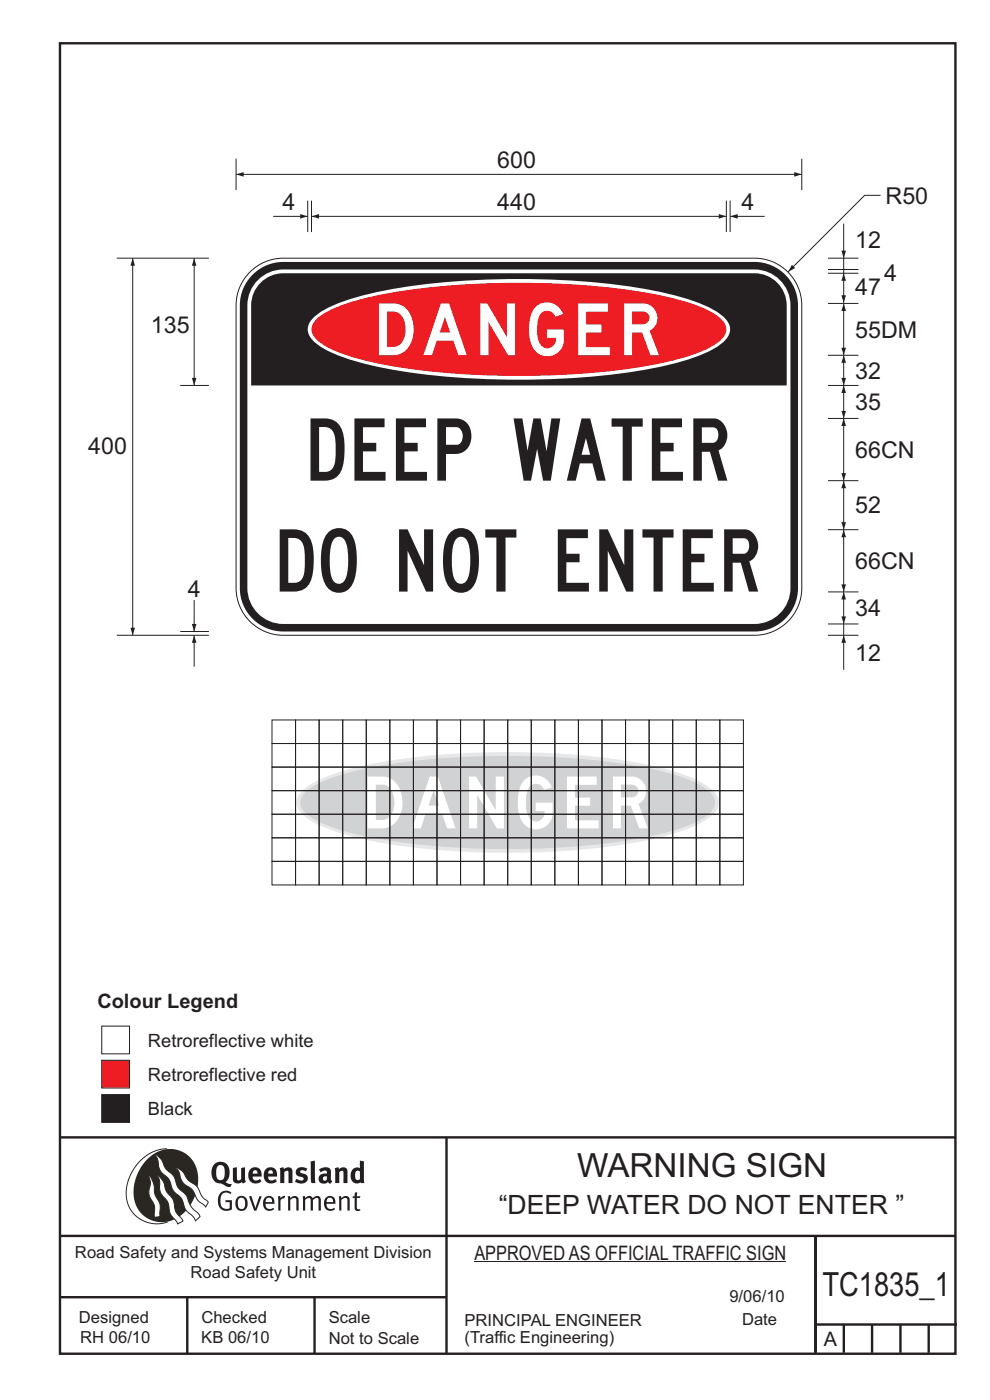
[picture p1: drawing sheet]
<svg xmlns="http://www.w3.org/2000/svg" width="210mm" height="297mm" viewBox="0 0 210 297" stroke-linecap="round" stroke-linejoin="round" font-family="sans-serif">
<g fill="none" stroke="#231f20" stroke-width=".51">
<path d="M12.7 9.2h190v278h-190zM12.7 241.3h190M94.7 241.4v45.8M12.7 275.2h82M12.7 262.2h190.1M39.7 275.2v12M66.7 275.2v12M173 262.1v24.9M173 281h30M179 281v6M185 281v6M191 281v6"/>
<path d="M197 281v6"/>
</g>
<path d="M100.6 267.7h66.2" fill="none" stroke="#231f20" stroke-width=".21"/>
<path d="M35.4 243.7a9.5 9.5 0 0 0-8.6 10.4 6.5 6.5 0 0 0 8.8 5.1" fill="none" stroke="#2a2723" stroke-width=".21"/>
<path d="M31.3 245.9a6.1 6.1 0 0 1 7.3-1.6 6.1 6.1 0 0 1 3.4 6.6 8.8 8.8 0 0 1-7.2 8.4 6.1 6.1 0 0 1-6.4-7.5 10.5 10.5 0 0 1 2.9-5.9z" fill-rule="evenodd" fill="#2a2723"/>
<g fill="#fff" stroke="#2a2723" stroke-width=".21">
<path d="M31.6 249.3l.3 .3 .6 1.2 .4 2.6 1 2 .1 2.7-1.2 .1-.1-2.4-.9-1.8-.2-.7 .3-2.4z" fill-rule="evenodd"/>
<path d="M37.2 247.7l.5 .1 .9 .6 1.3 1.9 1.9 1.5 1.1 2.1 1.3 1.2-.6 1-1.6-1.5-1.2-2.2-2-1.5-.5-.9-.4-1.5z" fill-rule="evenodd"/>
<path d="M32.8 244.9l.4 .1 .9 .8 1 2.1 1.7 1.5 1 2.5 1.6 1.6 1.2 2.5 1.6 1.6 .2 .5-.9 .9-.5-.9-1.6-1.5-1-2.4-1.7-1.7-.9-2.4-1.8-1.7-.3-.9-.3-1.6z" fill-rule="evenodd"/>
<path d="M33.4 249.4l.5 .3 .7 .9 .7 2.1 1.5 1.9 .5 2.5 1.5 1.8v.1l-1.1 .6-1.6-2.1-.6-2.5-1.4-1.9-.3-1v-1.6z" fill-rule="evenodd"/>
</g>
<g fill="#231f20">
<path d="M46.8 253.1l.5-.4 .7-.1 .6 .1 .5 .3-.2 .3-.9-.3-.8 .2-.3 .7-.1 1.1 .1 .6 .3 .5 .5 .3h.6l.4-.1v-1.3h-.8l-.1-.4h1.4v2l-.7 .2-.8 .1-.6-.3-.5-.4-.3-.8-.1-1 .2-.7z" fill-rule="evenodd"/>
<path d="M50.7 254.3l.7-.2 .5 .5 .1 1.2-.2 .4-.3 .2h-.5l-.4-.3-.2-1.1zM50.4 254l-.5 1.1 .3 1.2 .7 .5 1-.1 .4-.4 .2-.5v-.8l-.2-.7-.3-.4-.5-.2h-.6z" fill-rule="evenodd"/>
<path d="M52.8 253.8l.5-.1 .9 2.6 .8-2.5h.5l-1.1 3h-.5z" fill-rule="evenodd"/>
<path d="M56.6 254.2l.4-.1 .4 .1 .2 .3 .1 .5h-1.4zM56.2 254l-.4 1v.7l.3 .6 .4 .4 .5 .2 1.1-.3 .1-.1-.2-.3-.6 .3-.7-.2-.3-.2-.1-.6v-.1h1.9l-.2-1.2-.8-.5-.5 .1z" fill-rule="evenodd"/>
<path d="M58.9 253.8l.5-.1 .1 .5 .4-.4 .6-.1-.2 .5-.4 .1-.4 .3v2.2h-.5z" fill-rule="evenodd"/>
<path d="M61 253.8l.5-.1a.24 .24 0 0 0 .1 .4 .24 .24 0 0 0 .3-.2l.8-.2 .6 .5v2.6h-.4l-.1-2.3-.1-.3-.3-.1-.8 .5v2.2h-.5z" fill-rule="evenodd"/>
<path d="M64.2 253.8l.4-.1a.23 .23 0 0 0 .2 .4 .23 .23 0 0 0 .3-.2l.5-.2 .6 .2a.23 .23 0 0 0 .2 .2 .23 .23 0 0 0 .2-.1l.8-.3 .6 .4 .1 2.7h-.5v-2.3l-.1-.3-.3-.1-.8 .5v2.2h-.5v-2.3l-.1-.3-.3-.1-.8 .4v2.3h-.4z" fill-rule="evenodd"/>
<path d="M69.5 254.2l.5-.1 .4 .1 .3 .8h-1.4zM69.2 254l-.5 1 .1 .7 .2 .6 .4 .4 .4 .2 1.1-.3 .2-.1-.2-.3-.6 .3-.7-.2-.3-.4v-.5h1.9l-.2-1.2-.4-.3-.5-.2-.5 .1z" fill-rule="evenodd"/>
<path d="M71.8 253.8l.5-.1a.24 .24 0 0 0 .1 .4 .24 .24 0 0 0 .4-.2l.7-.2 .6 .5 .1 2.6h-.5v-2.3l-.1-.3-.3-.1-.9 .5v2.2h-.4z" fill-rule="evenodd"/>
<path d="M75.3 253l.5-.1-.1 .9h.8l-.2 .3h-.6v2.2l.2 .2h.5v.3l-.2 .1-.6-.1-.4-.3v-2.4h-.4v-.3h.4z" fill-rule="evenodd"/>
<path d="M46.2 247.4l.4-.2h.4l.6 .6v1.8l-.2 .5-.3 .2h-.8l-.3-.6-.1-1.5zM45.5 246.9l-.4 .7-.2 .8v1l.3 .9 .7 .6 1 .2 1.6 .7 .4-.1 .3-.5h-.6l-.8-.4 .7-1 .2-1.5a1.91 1.91 0 0 0-1.1-1.7 1.91 1.91 0 0 0-2.1 .3z" fill-rule="evenodd"/>
<path d="M49.4 247.8l.8-.2 .1 2.5 .1 .2 .3 .1 .5-.3v-2.3l.8-.2v2.6l.2 .5-.7 .3a.39 .39 0 0 0-.7 0h-.8l-.5-.4z" fill-rule="evenodd"/>
<path d="M53.8 248.4l.3-.1h.3l.2 .7h-1zM53.1 248l-.3 .5-.1 .8v.7l.4 .6 .5 .4 .6 .1 .7-.1 .6-.4-.4-.5-.4 .3h-.5l-.4-.2-.2-.3v-.3h1.9l-.1-1-.3-.6-1-.4-.5 .1z" fill-rule="evenodd"/>
<path d="M57.1 248.4l.2-.1h.4l.2 .7h-1zM56.4 248l-.3 .6-.2 .8 .2 .7 .3 .5 .5 .4 .6 .1 .6-.1 .6-.4-.3-.5-.6 .3h-.5l-.4-.6v-.2h1.9l-.1-1-.3-.6-.5-.3-.5-.1-.5 .1z" fill-rule="evenodd"/>
<path d="M59.3 247.8l.8-.2 .1 .4 1-.4 .7 .3 .1 .5v2.6h-.8v-2.3l-.3-.3-.6 .3v2.3h-.9z" fill-rule="evenodd"/>
<path d="M63 248l.9-.4 1.3 .3-.3 .6-.9-.2-.3 .2 .1 .3 1 .3 .4 .4v.8l-.4 .6-1.1 .2-1.1-.4 .3-.6 1 .3h.3l.2-.3-.1-.3-1-.3-.4-.3-.2-.6z" fill-rule="evenodd"/>
<path d="M68.6 249.7l.7-.2v.7l-.3 .3-.3-.1-.2-.3zM67.7 248.1l.3 .6 .8-.4 .5 .2a.35 .35 0 0 1 0 .5 .35 .35 0 0 1-.5 0l-1 .4-.2 .9 .2 .4 .3 .3h1.1a.49 .49 0 0 1 .8 .2l.5-.6-.3-.4v-1.7l-.2-.5-.4-.3-.6-.1z" fill-rule="evenodd"/>
<path d="M71 247.8l.8-.2 .1 .4 1-.4 .6 .3 .2 .5v2.6h-.8v-2.3l-.3-.3-.6 .3v2.3h-.9z" fill-rule="evenodd"/>
<path d="M75.6 248.5l.3-.1 .4 .2v1.5l-.3 .2-.4-.1-.2-.3v-.9zM76.3 246.2v1.3a.19 .19 0 0 1 0 .3 .19 .19 0 0 1-.3-.1l-.8 .1-.6 .5-.2 .9 .1 1 .3 .5 .6 .3h.6l.5-.2v.2h.8l-.1-4.6z" fill-rule="evenodd"/>
<path d="M65.9 246.4l.9-.2 .1 4.8h-.8l-.1-.3z" fill-rule="evenodd"/>
</g>
<path d="M21.6 232.2h5.9v5.9h-5.9z" fill-rule="evenodd" fill="#231f20" stroke="#231f20" stroke-width=".21"/>
<path d="M21.6 217.7h5.9v5.9h-5.9z" fill-rule="evenodd" fill="#fff" stroke="#231f20" stroke-width=".21"/>
<path d="M179 64.4v11" fill="none" stroke="#231f20" stroke-width=".21"/>
<g fill="#231f20">
<path d="M178.5 73.8h1l-.5 1.5z"/>
<path d="M179 64.4l.5 1.6h-1z"/>
</g>
<path d="M179 112.4v13.2" fill="none" stroke="#231f20" stroke-width=".21"/>
<g fill="#231f20">
<path d="M178.5 124h1l-.5 1.5z"/>
<path d="M179 112.4l.5 1.6h-1z"/>
</g>
<path d="M179 58v6.2" fill="none" stroke="#231f20" stroke-width=".21"/>
<g fill="#231f20">
<path d="M178.5 62.6h1l-.5 1.6z"/>
<path d="M179 58l.5 1.6h-1z"/>
</g>
<path d="M179 75.4v6.4" fill="none" stroke="#231f20" stroke-width=".21"/>
<g fill="#231f20">
<path d="M178.5 80.2h1l-.5 1.5z"/>
<path d="M179 75.4l.5 1.6h-1z"/>
</g>
<path d="M179 81.8v7" fill="none" stroke="#231f20" stroke-width=".21"/>
<g fill="#231f20">
<path d="M178.5 87.2h1l-.5 1.5z"/>
<path d="M179 81.8l.5 1.6h-1z"/>
</g>
<path d="M179 125.6v6.8" fill="none" stroke="#231f20" stroke-width=".21"/>
<g fill="#231f20">
<path d="M178.5 130.8h1l-.5 1.5z"/>
<path d="M179 125.6l.5 1.6h-1z"/>
</g>
<path d="M179 54.8v3.2M179 102v10.4M179 132.4v2.4" fill="none" stroke="#231f20" stroke-width=".21"/>
<g fill="#231f20">
<path d="M178.5 110.8h1l-.5 1.5z"/>
<path d="M179 102l.5 1.6h-1z"/>
</g>
<path d="M50.1 33.7v6.6M170.1 33.7v6.6M186.8 41.4h-3.4l-16.2 16.3" fill="none" stroke="#231f20" stroke-width=".21"/>
<path d="M168 56.2l.7 .7-1.5 .7z" fill="#231f20"/>
<path d="M65.3 42.6v6.6M66.1 42.6v6.6M154.1 42.6v6.6M154.9 45.9h7.3M154.9 42.6v6.6" fill="none" stroke="#231f20" stroke-width=".21"/>
<path d="M154.9 45.9l1.6-.5v1z" fill="#231f20"/>
<path d="M57.9 45.9h7.4" fill="none" stroke="#231f20" stroke-width=".21"/>
<path d="M63.7 45.4l1.6 .5-1.6 .5z" fill="#231f20"/>
<path d="M50.1 37h120" fill="none" stroke="#231f20" stroke-width=".21"/>
<g fill="#231f20">
<path d="M168.5 36.5l1.5 .5-1.5 .5z"/>
<path d="M50.1 37l1.6-.5v1z"/>
</g>
<path d="M66.1 45.9h88" fill="none" stroke="#231f20" stroke-width=".21"/>
<g fill="#231f20">
<path d="M152.5 45.4l1.6 .5-1.6 .5z"/>
<path d="M66.1 45.9l1.6-.5v1z"/>
</g>
<path d="M175.6 57.2h6.5M175.6 54.8h6.5M175.6 58h6.5M179 47.4v7.4M175.6 64.4h6.5M175.6 75.4h6.5M175.6 81.8h6.5M175.6 112.4h6.5M175.6 125.6h6.5M175.6 132.4h6.5M175.6 134.8h6.5" fill="none" stroke="#231f20" stroke-width=".21"/>
<path d="M178.5 53.2h1l-.5 1.6z" fill="#231f20"/>
<path d="M52.6 58.1a10 10 0 0 1 7.5-3.3h100a10 10 0 0 1 10 10v60a10 10 0 0 1-10 10h-100a10 10 0 0 1-10-10v-60a10 10 0 0 1 2.5-6.7z" fill-rule="evenodd" fill="#fff" stroke="#231f20" stroke-width=".21"/>
<path d="M53.6 58.3a9.2 9.2 0 0 1 6.5-2.7h100a9.2 9.2 0 0 1 9.2 9.2v60a9.2 9.2 0 0 1-9.2 9.2h-100a9.2 9.2 0 0 1-9.2-9.2v-60a9.2 9.2 0 0 1 2.7-6.5z" fill-rule="evenodd" fill="#231f20"/>
<path d="M55.1 59a7.6 7.6 0 0 1 5-1.8h100a7.6 7.6 0 0 1 7.6 7.6v60a7.6 7.6 0 0 1-7.6 7.6h-100a7.6 7.6 0 0 1-7.6-7.6v-60a7.6 7.6 0 0 1 2.6-5.8z" fill-rule="evenodd" fill="#fff"/>
<path d="M55.6 59.6a6.8 6.8 0 0 1 4.5-1.6h100a6.8 6.8 0 0 1 6.8 6.8v17h-113.6v-17a6.8 6.8 0 0 1 2.3-5.2z" fill-rule="evenodd" fill="#231f20"/>
<path d="M66.4 67.5a19.3 19.3 0 0 1 7.9-4.1 123 123 0 0 1 32.4-4.2 143.4 143.4 0 0 1 37.2 3.7 26.8 26.8 0 0 1 9.1 3.9 3.8 3.8 0 0 1 1.8 3.9 7 7 0 0 1-4.1 3.7 57.4 57.4 0 0 1-16.2 4.4 168.8 168.8 0 0 1-53.8-.9 35.1 35.1 0 0 1-13.5-4.9 3.8 3.8 0 0 1-1.8-3.9z" fill-rule="evenodd" fill="#fff"/>
<path d="M67.1 67.7a19.3 19.3 0 0 1 7.8-3.8 127.8 127.8 0 0 1 31.9-3.9 149.2 149.2 0 0 1 36.5 3.4 27.1 27.1 0 0 1 8.9 3.6 3.4 3.4 0 0 1 1.8 3.6 5.7 5.7 0 0 1-2.8 2.8 46.7 46.7 0 0 1-14.6 4.4 175.1 175.1 0 0 1-55.4-.5 35.8 35.8 0 0 1-13.3-4.6 3.4 3.4 0 0 1-1.7-3.6z" fill-rule="evenodd" fill="#ee1d23"/>
<path d="M179 134.8v7.3" fill="none" stroke="#231f20" stroke-width=".21"/>
<path d="M179 134.8l.5 1.6h-1z" fill="#231f20"/>
<path d="M179 88.8v13.2" fill="none" stroke="#231f20" stroke-width=".21"/>
<g fill="#231f20">
<path d="M178.5 100.4h1l-.5 1.5z"/>
<path d="M179 88.8l.5 1.6h-1z"/>
</g>
<path d="M24.8 54.8h19.5M41.2 54.8v27M38.2 81.8h6.1M175.6 88.8h6.5M175.6 102h6.5M24.8 134.8h19.5M38.2 134h6.1" fill="none" stroke="#231f20" stroke-width=".21"/>
<g fill="#231f20">
<path d="M40.7 80.2h1l-.5 1.5z"/>
<path d="M41.2 54.8l.5 1.6h-1z"/>
</g>
<path d="M28.2 54.8v80" fill="none" stroke="#231f20" stroke-width=".21"/>
<g fill="#231f20">
<path d="M27.7 133.2h.9l-.4 1.5z"/>
<path d="M28.2 54.8l.4 1.6h-.9z"/>
</g>
<path d="M41.2 127.3v6.7" fill="none" stroke="#231f20" stroke-width=".21"/>
<path d="M40.7 132.4h1l-.5 1.5z" fill="#231f20"/>
<path d="M41.2 134.8v6.6" fill="none" stroke="#231f20" stroke-width=".21"/>
<path d="M41.2 134.8l.5 1.6h-1z" fill="#231f20"/>
<path d="M21.6 224.9h5.9v5.9h-5.9z" fill-rule="evenodd" fill="#ee1d23" stroke="#231f20" stroke-width=".21"/>
<path d="M64 167.9a19.3 19.3 0 0 1 7.9-4.1 123 123 0 0 1 32.5-4.2 143.4 143.4 0 0 1 37.1 3.6 26.8 26.8 0 0 1 9.1 4 3.8 3.8 0 0 1 1.8 3.8 7 7 0 0 1-4.1 3.7 57.4 57.4 0 0 1-16.2 4.5 168.8 168.8 0 0 1-53.8-.9 35.1 35.1 0 0 1-13.5-5 3.8 3.8 0 0 1-1.8-3.9z" fill-rule="evenodd" fill="#e6e7e9"/>
<path d="M64.8 168.1a19.3 19.3 0 0 1 7.8-3.8 127.8 127.8 0 0 1 31.8-3.9 149.2 149.2 0 0 1 36.5 3.4 27.1 27.1 0 0 1 8.9 3.6 3.4 3.4 0 0 1 1.8 3.6 5.7 5.7 0 0 1-2.8 2.8 46.7 46.7 0 0 1-14.6 4.3 175.1 175.1 0 0 1-55.4-.4 35.8 35.8 0 0 1-13.2-4.6 3.4 3.4 0 0 1-1.8-3.6z" fill-rule="evenodd" fill="#d1d2d4"/>
<g fill="none" stroke="#231f20" stroke-width=".21">
<path d="M57.7 157.7h5v5h-5zM57.7 152.7h5v5h-5zM62.7 157.7h5v5h-5zM62.7 152.7h5v5h-5zM67.7 157.7h5v5h-5zM67.7 152.7h5v5h-5zM72.7 157.7h5v5h-5zM72.7 152.7h5v5h-5zM77.7 157.7h5v5h-5zM77.7 152.7h5v5h-5zM82.7 157.7h5v5h-5zM82.7 152.7h5v5h-5z"/>
<path d="M87.7 157.7h5v5h-5zM87.7 152.7h5v5h-5zM92.7 157.7h5v5h-5zM92.7 152.7h5v5h-5zM97.7 157.7h5v5h-5zM97.7 152.7h5v5h-5zM102.7 157.7h5v5h-5zM102.7 152.7h5v5h-5zM107.7 157.7h5v5h-5zM107.7 152.7h5v5h-5zM112.7 157.7h5v5h-5zM112.7 152.7h5v5h-5z"/>
<path d="M117.7 157.7h5v5h-5zM117.7 152.7h5v5h-5zM122.7 157.7h5v5h-5zM122.7 152.7h5v5h-5zM127.7 157.7h5v5h-5zM127.7 152.7h5v5h-5zM132.7 157.7h5v5h-5zM132.7 152.7h5v5h-5zM137.7 157.7h5v5h-5zM137.7 152.7h5v5h-5zM142.7 157.7h5v5h-5zM142.7 152.7h5v5h-5z"/>
<path d="M147.7 157.7h5v5h-5zM147.7 152.7h5v5h-5zM152.7 157.7h5v5h-5zM152.7 152.7h5v5h-5zM57.7 177.7h5v5h-5zM57.7 172.7h5v5h-5zM57.7 167.7h5v5h-5zM57.7 162.7h5v5h-5zM62.7 177.7h5v5h-5zM62.7 172.7h5v5h-5zM62.7 167.7h5v5h-5zM62.7 162.7h5v5h-5z"/>
<path d="M67.7 177.7h5v5h-5zM67.7 172.7h5v5h-5zM67.7 167.7h5v5h-5zM67.7 162.7h5v5h-5zM72.7 177.7h5v5h-5zM72.7 172.7h5v5h-5zM72.7 167.7h5v5h-5zM72.7 162.7h5v5h-5zM77.7 177.7h5v5h-5zM77.7 172.7h5v5h-5zM77.7 167.7h5v5h-5zM77.7 162.7h5v5h-5z"/>
<path d="M82.7 177.7h5v5h-5zM82.7 172.7h5v5h-5zM82.7 167.7h5v5h-5zM82.7 162.7h5v5h-5zM87.7 177.7h5v5h-5zM87.7 172.7h5v5h-5zM87.7 167.7h5v5h-5zM87.7 162.7h5v5h-5zM92.7 177.7h5v5h-5zM92.7 172.7h5v5h-5zM92.7 167.7h5v5h-5zM92.7 162.7h5v5h-5z"/>
<path d="M97.7 177.7h5v5h-5zM97.7 172.7h5v5h-5zM97.7 167.7h5v5h-5zM97.7 162.7h5v5h-5zM102.7 177.7h5v5h-5zM102.7 172.7h5v5h-5zM102.7 167.7h5v5h-5zM102.7 162.7h5v5h-5zM107.7 177.7h5v5h-5zM107.7 172.7h5v5h-5zM107.7 167.7h5v5h-5zM107.7 162.7h5v5h-5z"/>
<path d="M112.7 177.7h5v5h-5zM112.7 172.7h5v5h-5zM112.7 167.7h5v5h-5zM112.7 162.7h5v5h-5zM117.7 177.7h5v5h-5zM117.7 172.7h5v5h-5zM117.7 167.7h5v5h-5zM117.7 162.7h5v5h-5zM122.7 177.7h5v5h-5zM122.7 172.7h5v5h-5zM122.7 167.7h5v5h-5zM122.7 162.7h5v5h-5z"/>
<path d="M127.7 177.7h5v5h-5zM127.7 172.7h5v5h-5zM127.7 167.7h5v5h-5zM127.7 162.7h5v5h-5zM132.7 177.7h5v5h-5zM132.7 172.7h5v5h-5zM132.7 167.7h5v5h-5zM132.7 162.7h5v5h-5zM137.7 177.7h5v5h-5zM137.7 172.7h5v5h-5zM137.7 167.7h5v5h-5zM137.7 162.7h5v5h-5z"/>
<path d="M142.7 177.7h5v5h-5zM142.7 172.7h5v5h-5zM142.7 167.7h5v5h-5zM142.7 162.7h5v5h-5zM147.7 177.7h5v5h-5zM147.7 172.7h5v5h-5zM147.7 167.7h5v5h-5zM147.7 162.7h5v5h-5zM152.7 177.7h5v5h-5zM152.7 172.7h5v5h-5zM152.7 167.7h5v5h-5zM152.7 162.7h5v5h-5z"/>
<path d="M57.7 182.7h5v5h-5zM62.7 182.7h5v5h-5zM67.7 182.7h5v5h-5zM72.7 182.7h5v5h-5zM77.7 182.7h5v5h-5zM82.7 182.7h5v5h-5zM87.7 182.7h5v5h-5zM92.7 182.7h5v5h-5zM97.7 182.7h5v5h-5zM102.7 182.7h5v5h-5zM107.7 182.7h5v5h-5zM112.7 182.7h5v5h-5z"/>
<path d="M117.7 182.7h5v5h-5zM122.7 182.7h5v5h-5zM127.7 182.7h5v5h-5zM132.7 182.7h5v5h-5zM137.7 182.7h5v5h-5zM142.7 182.7h5v5h-5zM147.7 182.7h5v5h-5zM152.7 182.7h5v5h-5z"/>
</g>
<g font-size="13.2" fill="#231f20">
<text x="65.9" y="102">DEEP WATER</text>
<text x="59.3" y="125.5">DO NOT ENTER</text>
</g>
<g font-size="11" fill="#fff">
<text x="80.4" y="75.4">DANGER</text>
<text x="78" y="175.7">DA</text>
<text x="99.5" y="175.7">N</text>
<text x="109.8" y="175.7">G</text>
<text x="120.3" y="175.7">E</text>
<text x="130" y="175.7">R</text>
</g>
<g font-size="7.1" fill="#231f20">
<text x="122.4" y="249.8">WARNING SIGN</text>
<text x="174.5" y="274.9">TC1835_1</text>
</g>
<text font-size="5.6" fill="#231f20" x="105.8" y="257.6">“DEEP WATER DO NOT ENTER ”</text>
<g font-size="4.9" fill="#231f20">
<text x="105.5" y="35.7">600</text>
<text x="59.9" y="44.5">4</text>
<text x="105.5" y="44.5">440</text>
<text x="157.3" y="44.5">4</text>
<text x="187.8" y="43.4">R50</text>
<text x="181.4" y="52.5">12</text>
<text x="187.5" y="59.7">4</text>
<text x="181.4" y="62.5">47</text>
<text x="32" y="70.7">135</text>
<text x="181.4" y="71.6">55DM</text>
<text x="181.4" y="80.3">32</text>
<text x="181.4" y="87">35</text>
<text x="18.7" y="96.2">400</text>
<text x="181.4" y="97.1">66CN</text>
<text x="181.4" y="108.9">52</text>
<text x="181.4" y="120.7">66CN</text>
<text x="39.9" y="126.7">4</text>
<text x="181.4" y="130.7">34</text>
<text x="181.4" y="140.2">12</text>
</g>
<g font-size="4.2" fill="#231f20">
<text x="20.7" y="213.8">Colour Legend</text>
<text x="100.6" y="267.2">APPROVED AS OFFICIAL TRAFFIC SIGN</text>
<text x="174.7" y="285.6">A</text>
</g>
<g font-size="3.9" fill="#231f20">
<text x="31.4" y="222">Retroreflective white</text>
<text x="31.4" y="229.3">Retroreflective red</text>
<text x="31.4" y="236.5">Black</text>
</g>
<g font-size="3.5" fill="#231f20">
<text x="15.9" y="266.8">Road Safety and Systems Management Division</text>
<text x="40.4" y="271.1">Road Safety Unit</text>
<text x="16.7" y="280.6">Designed</text>
<text x="42.7" y="280.6">Checked</text>
<text x="69.7" y="280.6">Scale</text>
<text x="98.5" y="281.3">PRINCIPAL ENGINEER</text>
<text x="154.7" y="276.2">9/06/10</text>
<text x="157.4" y="281.2">Date</text>
<text x="17" y="284.8">RH 06/10</text>
<text x="42.7" y="284.8">KB 06/10</text>
<text x="69.7" y="285.2">Not to Scale</text>
<text x="98.5" y="284.8">(Traffic Engineering)</text>
</g>
</svg>
